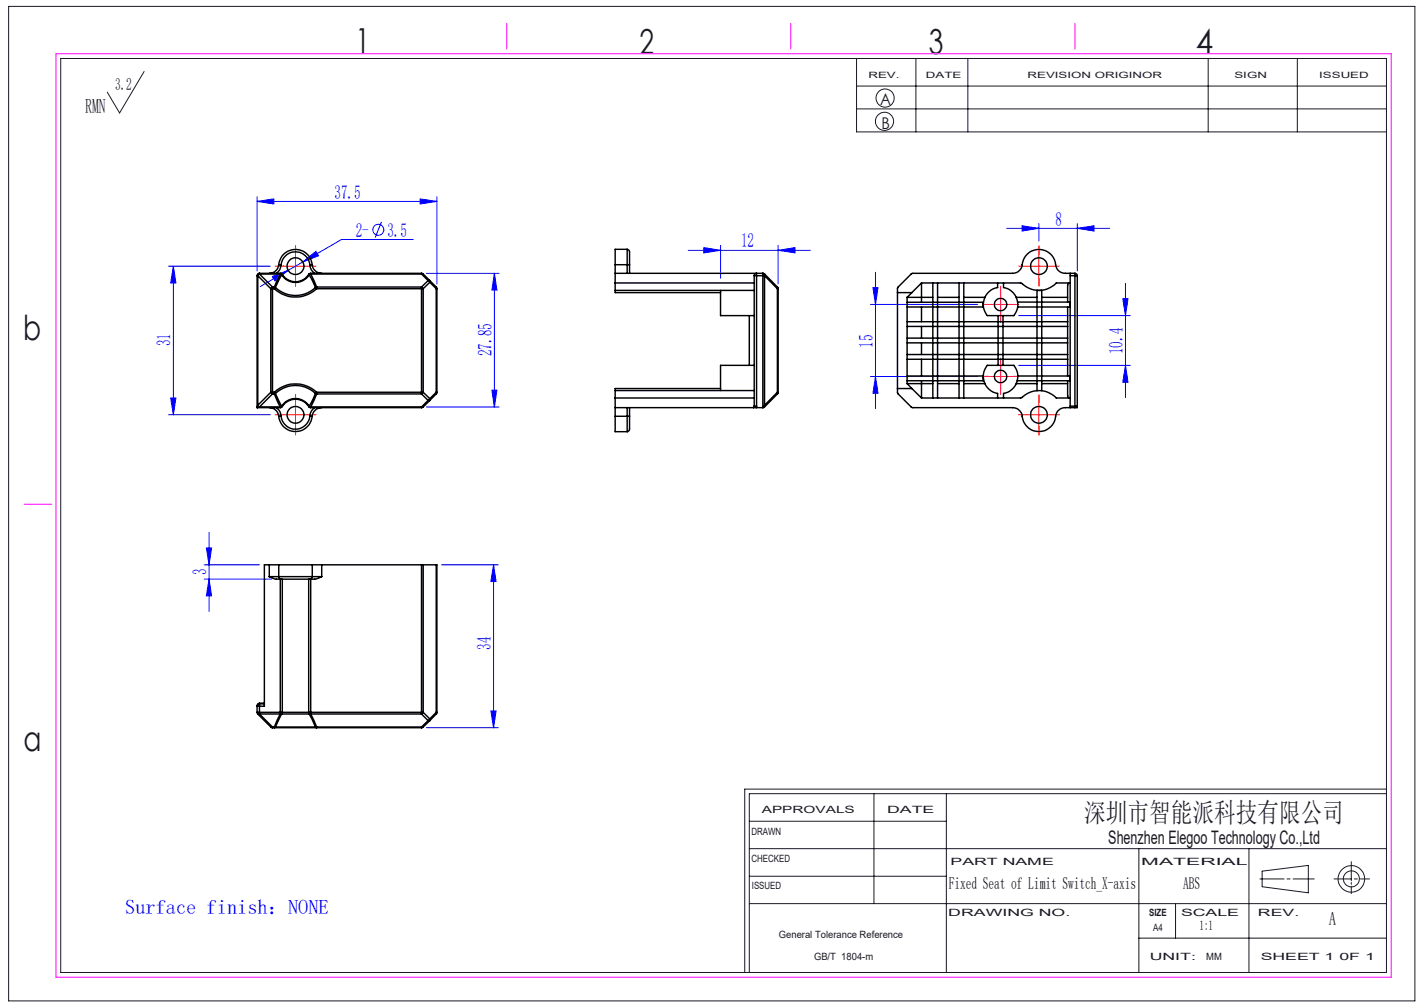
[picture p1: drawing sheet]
<svg xmlns="http://www.w3.org/2000/svg" width="297mm" height="210mm" viewBox="0 0 297 210" stroke-linecap="round" stroke-linejoin="round" font-family="sans-serif">
<g fill="none" stroke="#00f" stroke-width=".21">
<path d="M35.1 55.5h21.3M36.2 55.5l.5 3.5h-1.1zM36.2 55.5v31M53.6 42l3.5-.5v1zM53.6 41v15.5M53.6 42h37.5M56.8 57.7l3.3-1.3-2.7 2.2zM60.1 56.4l-5.8 3.4M63.1 54.6l2.8-2.2 .5 .9zM63.1 54.6l-3 1.8M79.6 46.3l-1.4 3.3M86.2 49.9h-15l-8.1 4.7"/>
<path d="M87.6 41.5l3.5 .5-3.5 .5zM88.9 57h15.2M91.1 41v18.2M103.1 57l.5 3.5h-1zM103.1 57v27.9M143.5 52.2h25.5M146.8 51.6l3.5 .6-3.5 .5zM150.3 51.2v6.8M162.3 52.2l3.5-.6v1.1zM162.3 51.2v8M182.1 60h1l-.5 3.5zM182.6 56.8v28.4"/>
<path d="M209.9 47.6h21.5M213.2 47.1l3.5 .5-3.5 .6zM216.7 46.6v3.7M224.7 47.6l3.5-.5v1.1zM224.7 46.6v9.9M234.7 59.1v23.8M181.6 63.5h22.3M181.6 78.5h22.3M182.6 78.5l.5 3.5h-1zM212.4 65.8h23.3M212.4 76.2h23.3M234.2 62.3h1.1l-.6 3.5z"/>
<path d="M234.7 76.2l.6 3.5h-1.1zM35.1 86.5h21.3M35.6 83h1.1l-.5 3.5zM88.9 84.9h15.2M102.6 81.4h1l-.5 3.5zM42.6 117.8h11.5M43 114.3h1.1l-.5 3.5zM43.6 111v16.5M92.1 117.8h11.8M102.9 117.8l.6 3.5h-1.1zM102.9 117.8v34M42.6 120.8h14.1"/>
<path d="M43.6 120.8l.5 3.5h-1.1zM88.9 151.8h15M102.4 148.3h1.1l-.6 3.5z"/>
<circle cx="78.9" cy="47.9" r="1.15"/>
</g>
<g fill="none" stroke="#191924" stroke-width=".21">
<path d="M1.8 1.3h293.3v207.4h-293.3zM12.7 12.2h276.5v190.6h-276.5zM30.1 14.9l-5.2 8.7-2.5-4.4M178.6 12.2v15.3h110.6M178.6 17.9h110.6M191 12.2v15.3M201.9 12.2v15.3M252 12.2v15.3M270.6 12.2v15.3M178.6 22.7h110.6M156.3 177h132.9M156.3 171.3h41.1"/>
<path d="M182.3 165.5v22.9M197.4 165.5v37.3M237.5 177v25.8M260.5 177v25.8M281.8 179.7v4M289.2 165.5h-132.9v37.3M289.2 164.6h-133.9v38.2M156.3 188.4h132.9M156.3 182.7h41.1M237.5 195.6h51.7M245.2 188.4v7.2M262.8 183.3h5"/>
<path d="M263.2 181.7l9.7-1.2v5.7l-9.7-1.3zM268.4 183.3h.7M269.7 183.3h4.4M278.2 183.3h3.6M281.8 184v.4M281.8 184.8v1.6M282.5 183.3h.6M283.7 183.3h1.9"/>
<circle cx="184.5" cy="25.3" r="1.9"/>
<circle cx="184.6" cy="20.4" r="1.89"/>
<circle cx="281.9" cy="183.3" r="1.68"/>
<circle cx="281.9" cy="183.3" r="2.77"/>
</g>
<g fill="none" stroke="#f00" stroke-width=".21" stroke-dasharray="30.5 1.3 1.3 1.3">
<path d="M59.1 55.5h-1.7M61.6 53v-1.8M61.6 58v1.7M64.1 55.5h1.8M214.2 55.5h-1.7M216.7 53v-1.8M216.7 58v1.7M219.2 55.5h1.8M206.2 78.5h-1.3M206.2 63.5h-1.3M208.7 76v-1.3M208.7 61v-1.3"/>
<path d="M208.7 66v1.3M211.2 78.5h1.3M211.2 63.5h1.3M59.1 86.5h-1.7M61.6 84v-1.8M61.6 89v1.7M64.1 86.5h1.8M208.7 81v1.3M214.2 86.5h-1.7M216.7 84v-1.8M216.7 89v1.7M219.2 86.5h1.8"/>
</g>
<path d="M59.1 55.5h5M61.6 53v5M214.2 55.5h5M216.7 53v5M206.2 78.5h5M206.2 63.5h5M208.7 61v5M208.7 76v5M59.1 86.5h5M61.6 84v5M214.2 86.5h5M216.7 84v5" fill="none" stroke="#f00" stroke-width=".21"/>
<path d="M11.7 11.2h278.5v192.6h-278.5zM105.7 4.9v5.3M164.9 4.9v5.3M224.2 4.9v5.3M5 105.2h5.8" fill="none" stroke="#f0f" stroke-width=".21"/>
<g fill="#00f">
<path d="M53.6 42l3.5-.5v1zM87.6 41.5l3.5 .5-3.5 .5zM56.8 57.7l.6 .9 2.7-2.2zM63.1 54.6l3.3-1.3-.5-.9z"/>
<path d="M213.2 47.1l3.5 .5-3.5 .6zM224.7 47.6l3.5-.5v1.1z"/>
<path d="M102.6 81.4h1l-.5 3.5zM103.1 57l.5 3.5h-1z"/>
<path d="M36.2 55.5l.5 3.5h-1.1zM35.6 83h1.1l-.5 3.5zM102.9 117.8l.6 3.5h-1.1zM102.4 148.3h1.1l-.6 3.5zM43 114.3h1.1l-.5 3.5zM43.6 120.8l.5 3.5h-1.1zM182.1 60h1l-.5 3.5zM182.6 78.5l.5 3.5h-1zM234.2 62.3h1.1l-.6 3.5zM234.7 76.2l.6 3.5h-1.1z"/>
<path d="M146.8 51.6l3.5 .6-3.5 .5zM162.3 52.2l3.5-.6v1.1z"/>
</g>
<g fill="none" stroke="#000" stroke-width=".3">
<path d="M53.6 57.5h.2M53.6 57.5v27.5M53.8 57.5l2.7 2.7M53.8 57.5v27M54.1 57.1l-.3 .4M54.1 57v.1M54.1 57l-.2 .1-.1 .4M54.1 57l-.3 .1-.2 .4M54.1 57.1l2.7 2.8M54.1 57.1h4.4M54.1 57h4.4M56.8 59.9v.3"/>
<path d="M56.8 59.9l-.3 .3M56.8 59.9h.4M57.2 59.9v.3M57.2 59.9l.2 .1M57.4 60l-.2 .2M57.4 60a6.1 6.1 0 0 0 8.4 0M58.1 55.2a2 2 0 0 1-1.9 1.8M58.1 55.2h.5M58.1 55.2a3.5 3.5 0 0 1 3.5-3.2 3.5 3.5 0 0 1 3.5 3.2M58.5 57.1l.2 .2M58.5 57.1l-1.3 2.8M58.5 57v.1"/>
<path d="M58.5 57l.4 .2M58.6 55.2a2.28 2.28 0 0 1-1 1.8M58.6 55.2a3 3 0 0 1 3-2.7 3 3 0 0 1 3 2.7M58.7 57.3l-1.3 2.7M58.7 57.3a3.4 3.4 0 0 0 5.8 0M58.9 57.2l-.2 .1M58.9 57.2a3.3 3.3 0 0 0 5.5 0M64.4 57.2l.1 .1M64.5 57.3l1.3 2.7M64.6 55.2a2.28 2.28 0 0 0 1 1.8M64.8 57.1l1.2 2.8M64.8 57.1l-.3 .2"/>
<path d="M64.8 57.1l-.4 .1M64.8 57v.1M64.8 57l-.4 .2M64.8 57.1h23.1M64.8 57h23.1M65.1 55.2h-.5M65.1 55.2a2 2 0 0 0 2 1.8M65.8 60l.2 .2M66 59.9v.3M66 59.9l-.2 .1M66 59.9h21.9M87.9 59.9v.3"/>
<path d="M87.9 59.9l.4 .3M87.9 57.1h.4M87.9 57v.1M87.9 57l.4 .1M87.9 57.1l1.4 1.4M88.3 57.1l2.7 2.8M89.3 58.5l.3 .4M89.3 58.5a.25 .25 0 0 1 .3 0 .25 .25 0 0 1 0 .4M89.3 58.5l-1.4 1.4M89.6 58.9l-1.3 1.3M89.6 58.9l1.4 1.3M91 59.9v.3"/>
<path d="M91 59.9l.1 .3M128.3 55.2v1.8M128.3 59v1.6M128.3 57h30.8M128.3 57v2M128.3 59h29M128.3 55.2h2.5M130.8 52l.4 .2 .1 .3v2.7M130.8 55.2v1.8M130.8 55.2h.5M130.8 52h-2.5v3.2M130.8 52v3.2"/>
<path d="M131.3 55.2v1.8M157.3 57.5h.5M157.3 57.5v-.2a.25 .25 0 0 1 .2-.2 .25 .25 0 0 1 .3 0v.4M157.3 57.5v27.2M157.8 57.5v27.2M157.8 57.5h1.3M159.1 57v.5M159.1 57l.2 .1 .2 .4M159.1 57.5h.4M159.1 57l.4 .1M159.1 57.5v27.5M159.5 57.1v.4"/>
<path d="M159.5 57.5v27M159.5 57.1l2.6 2.8M159.5 57.5l2.6 2.7M162.1 59.9v.3M162.1 59.9l.2 .3M192.2 59h20.7a5.2 5.2 0 0 0 7.4 0h2.9l-.4 .1-.1 .4v3.5M192.2 59l-3 3M192.2 59v4M194.6 59v24M195.5 59v24M200 59v24M201 59v24"/>
<path d="M208.1 59v1a3.6 3.6 0 0 0-2.2 5.8h5.6a3.6 3.6 0 0 0-2.2-5.8v-1M223.2 57.5h1M223.2 57v28M224.2 57h-2a2.11 2.11 0 0 1-2.1-2.3 3.5 3.5 0 0 0-3.9-2.7 3.5 3.5 0 0 0-3.1 3.6l-.3 .6-.5 .5-1.1 .3h-20.9l-3.1 3.1 .1 22 3 2.9h20.9a2.16 2.16 0 0 1 2.1 2.3 3.5 3.5 0 0 0 3.8 2.7 3.5 3.5 0 0 0 3.1-3.5l.4-.7 .8-.6 2.8-.2M224.2 57v.5M224.2 57l.4 .2 .1 .3M224.2 57.5h.5M224.2 57.5v27.2M224.7 57.5v27.2M56.5 60.2h.3M56.5 60.2v21.6M56.8 60.2v21.6"/>
<path d="M56.8 60.2h.4M57.2 60.2a6.5 6.5 0 0 0 8.8 0M66 60.2h21.9M87.9 60.2h.4M87.9 60.2v21.6M88.3 60.2v21.6M91 60.2h.1M91 60.2v21.6M91.1 60.2v21.6M128.3 60.6h29M128.3 60.6v.4h22M150.3 60.6v5.2h7"/>
<path d="M156.3 65.8v10.4M157.3 76.2h-7v5.2M162.1 60.2h.2M162.1 60.2v21.6M162.3 60.2v21.6M187.2 61h3M189.2 62v18M189.2 62h5.4M189.2 67.1h33.5M189.2 68.1h33.5M189.2 71.5h33.5M189.2 70.5h33.5"/>
<path d="M189.2 73.9h33.5M189.2 74.9h33.5M189.2 63h15.8v1h-15.8M189.2 78.4h15.8v1h-15.8M192.2 64v3.1M192.2 68.1v2.4M192.2 71.5v2.4M192.2 74.9v3.5M192.2 79.4v3.6M195.5 62h4.5M201 62h4.4M208.2 65.8v10.4"/>
<path d="M209.2 65.8v10.4M211.9 62h4.4M212.2 79.4h11M212.3 64h10.9M212.3 63h10.9M212.3 78.4h10.9M216.6 60.6h-.3v20.9M216.8 60.6h.5v20.9M217.3 62h5.4M222.7 79.4v3.1l.1 .4 .4 .1h-2.9a5.3 5.3 0 0 0-7.4 0h-20.7M222.7 64v14.4M53.6 85h4.9"/>
<path d="M53.7 85h-.1M53.8 84.5l-.1 .5M54.1 84.9l-.4 .1M54.1 84.9h4.4M56.2 85a2 2 0 0 1 1.9 1.8M56.5 81.8h.3M56.5 81.8l.3 .4M56.5 81.8l-2.7 2.7M56.8 81.8v.4M56.8 81.8h.4M56.8 82.2h.4M56.8 82.2l-2.7 2.7"/>
<path d="M57.2 81.8a6.5 6.5 0 0 1 8.8 0M57.2 81.8v.4M57.2 81.8l.2 .2M57.2 82.2l1.3 2.7M57.4 82a6.1 6.1 0 0 1 8.4 0M57.4 82l-.2 .2M57.4 82l1.3 2.7M57.6 85a2.28 2.28 0 0 1 1 1.8M58.1 86.8a3.5 3.5 0 0 0 3.5 3.2 3.5 3.5 0 0 0 3.5-3.2M58.5 84.9v.1M58.6 86.8h-.5M58.6 86.8a3 3 0 0 0 3 2.7 3 3 0 0 0 3-2.7"/>
<path d="M58.7 84.7l-.2 .2M58.7 84.7a3.4 3.4 0 0 1 5.8 0M58.7 84.7l.2 .1M58.9 84.8l-.4 .2M58.9 84.8a3.3 3.3 0 0 1 5.5 0M64.4 84.8l.4 .1M64.4 84.8l.4 .2M64.5 84.7l.3 .2M64.5 84.7l-.1 .1M64.6 86.8h.5M64.8 84.9v.1M64.8 84.9h23.1"/>
<path d="M64.8 85h23.1M65.6 85a2.28 2.28 0 0 0-1 1.8M65.8 82l.2 .2M65.8 82l-1.3 2.7M66 81.8v.4M66 81.8l-.2 .2M66 82.2l-1.2 2.7M66 81.8h21.9M66 82.2h21.9M67.1 85a2 2 0 0 0-2 1.8M87.9 81.8h.4M87.9 81.8v.4"/>
<path d="M87.9 84.9h.4M87.9 84.9v.1M87.9 82.2l1.4 1.3M88.3 81.8l-.4 .4M88.3 84.9l-.4 .1M88.3 81.8l1.3 1.3M89.3 83.5l-1.4 1.4M89.6 83.1l-.3 .4M89.6 83.1l.1 .4h-.4M91 81.8v.4M91 81.8h.1M91 81.8l-1.4 1.3"/>
<path d="M91 82.2l-2.7 2.7M91.1 81.8l-.1 .4M128.3 85v1.8M128.3 81.4v1.6M128.3 86.8v3.2h2.5M128.3 85h28.9M128.3 81.4h29M128.3 83v2M128.3 83h29M128.3 86.8h2.5M130.8 85v1.8M130.8 86.8v3.2"/>
<path d="M131.3 86.8v2.7l-.1 .3-.4 .2M131.3 85v1.8M131.3 86.8h-.5M150.3 81h-22v.4M157.2 85h.5M157.3 84.7l-.1 .3M157.3 84.7h.5M157.7 85h1.4M157.8 84.7l-.1 .3M159.2 85h-.1M159.5 84.5l-.3 .5M162.1 81.8v.4"/>
<path d="M162.1 82.2l-2.9 2.8M162.1 81.8h.2M162.1 81.8l-2.6 2.7M162.3 81.8l-.2 .4M187.2 81h3M189.2 80l1 1M189.2 80h5.4M190.2 81l2 2M195.5 80h4.5M201 80h4.4M208.1 83v-1a3.6 3.6 0 0 1-2.2-5.8h5.6a3.6 3.6 0 0 1-2.2 5.8v1M211.9 80h4.4"/>
<path d="M217.3 80h5.4M223.2 84.7h1M224.2 84.7v.3M224.2 84.7h.5M224.7 84.7v.3h-.5M56.2 117.8h1.9M56.2 117.8v2.5M56.2 117.8h-1.1v29.5h-1M58.1 117.8h7M58.1 117.8v2.5M65.1 117.8h2M65.1 117.8v2.5"/>
<path d="M67.1 117.8v2.5M67.1 117.8h20.8M87.9 117.8h.4M87.9 117.8v30.7M88.3 117.8v30.7M88.3 117.8h2.7M91 117.8h.1v30.7M91 117.8v30.7M56.2 120.3h1.9M56.2 120.3a4.2 4.2 0 0 0 2.4 .5M58.1 120.3h7M58.1 120.3l.2 .3 .3 .2"/>
<path d="M58.5 120.8v27.7M58.6 120.8h6M58.9 120.8v27.7M64.4 120.8v27.7M64.8 120.8v27.7M65.1 120.3l-.1 .3-.4 .2M65.1 120.3h2M67.1 120.3a4.2 4.2 0 0 1-2.5 .5M53.6 147.3h.5M53.6 148.5h.5M53.6 148.5l.2 .4M53.6 147.3v1.2"/>
<path d="M53.8 148.9h.3M53.8 148.9l2.7 2.7M54.1 146.8l-.3 .1-.2 .4M54.1 146.8v.5M54.1 148.5l-.3 .4M54.1 148.5v.4M54.1 146.6v.2M54.1 146.6l-.4 .3-.1 .4M54.1 148.5h4.4M54.1 147.3v1.2M54.1 148.9h4.4M54.1 146.8h1"/>
<path d="M54.1 148.9l2.7 2.7M54.1 146.6h1M56.5 151.6h.3M56.5 151.6l.3 .2M56.8 151.6v.2M56.8 151.6h.4M56.8 151.8h.4M57.2 151.6h.2M57.2 151.6v.2M57.2 151.8h8.8M57.4 151.6h8.4M57.4 151.6l-.2 .2"/>
<path d="M58.5 148.5h.4M58.5 148.9h.2M58.5 148.5v.4M58.5 148.9l-1.3 2.7M58.7 148.9l-1.3 2.7M58.7 148.9h5.8M58.9 148.5l-.2 .4M58.9 148.5h5.5M64.4 148.5h.4M64.4 148.5l.4 .4M64.4 148.5l.1 .4M64.5 148.9h.3"/>
<path d="M64.5 148.9l1.3 2.7M64.8 148.5v.4M64.8 148.9l1.2 2.7M64.8 148.5h23.1M64.8 148.9h23.1M65.8 151.6h.2M65.8 151.6l.2 .2M66 151.6v.2M66 151.6h21.9M66 151.8h21.9M87.9 148.5h.4M87.9 148.5v.4"/>
<path d="M87.9 151.6h.4M87.9 151.6v.2M87.9 148.9l1.4 1.4M88.3 148.5l-.4 .4M88.3 151.6l-.4 .2M88.3 148.5l1.3 1.4M89.3 150.3h.3M89.3 150.3l-1.4 1.3M89.6 149.9l-.3 .4M89.6 149.9v.4M89.6 150.3l-1.3 1.3M91 148.5v.4"/>
<path d="M91 148.5h.1M91 148.5l-1.4 1.4M91 148.9l-1.4 1.4M91.1 148.5l-.1 .4"/>
<circle cx="61.6" cy="55.5" r="1.76"/>
<circle cx="216.7" cy="55.5" r="1.75"/>
<circle cx="208.7" cy="63.5" r="1.29"/>
<circle cx="208.7" cy="78.5" r="1.29"/>
<circle cx="61.6" cy="86.5" r="1.76"/>
<circle cx="216.7" cy="86.5" r="1.75"/>
</g>
<g font-size="7.2" fill="#191924">
<text x="74.1" y="11">1</text>
<text x="133.4" y="11.2">2</text>
<text x="193.7" y="11.3">3</text>
<text x="249.4" y="11.3">4</text>
<text x="4.8" y="70.9">b</text>
<text x="4.9" y="156.5">a</text>
</g>
<text font-size="5.6" fill="#191924" x="226.2" y="171.5">深圳市智能派科技有限公司</text>
<text font-size="4.2" fill="#191924" x="17.8" y="23.5">RMN</text>
<text font-size="4.2" fill="#00f" x="26.1" y="190.7">Surface finish：NONE</text>
<g font-size="4.1" fill="#00f">
<text x="69.8" y="41.4">37.5</text>
<text x="220.1" y="47">8</text>
<text x="74.2" y="49.4">2-</text>
<text x="80.8" y="49.4">3.5</text>
<text x="154.6" y="51.6">12</text>
<text x="35.6" y="72.2" transform="rotate(-90 35.6 72.2)">31</text>
<text x="102.6" y="74.3" transform="rotate(-90 102.6 74.3)">27.85</text>
<text x="182" y="72.5" transform="rotate(-90 182 72.5)">15</text>
<text x="234.2" y="73.8" transform="rotate(-90 234.2 73.8)">10.4</text>
<text x="43" y="119.8" transform="rotate(-90 43 119.8)">3</text>
<text x="102.4" y="135.5" transform="rotate(-90 102.4 135.5)">34</text>
</g>
<g font-size="3.9" fill="#191924">
<text x="231.2" y="176">Shenzhen Elegoo Technology Co.,Ltd</text>
<text x="277.2" y="193">A</text>
</g>
<text font-size="3.5" fill="#191924" x="24" y="18.7">3.2</text>
<g font-size="3.5">
<text x="197.9" y="185.4">Fixed Seat of Limit Switch_X-axis</text>
<text x="246.8" y="185.4">ABS</text>
</g>
<g font-size="3.4" fill="#191924">
<text x="183.6" y="22">A</text>
<text x="183.8" y="27">B</text>
</g>
<text font-size="2.8" x="250.2" y="193.9">1:1</text>
<g font-size="2.1" fill="#191924">
<text x="158.9" y="169.5">APPROVALS</text>
<text x="185" y="169.5">DATE</text>
<text x="156.7" y="174.2">DRAWN</text>
<text x="156.7" y="179.7">CHECKED</text>
<text x="156.8" y="185.4">ISSUED</text>
<text x="198.2" y="180.4">PART NAME</text>
<text x="238" y="180.4">MATERIAL</text>
<text x="197.8" y="191">DRAWING NO.</text>
<text x="239.7" y="191">SIZE</text>
<text x="246.3" y="191">SCALE</text>
<text x="262.4" y="191">REV.</text>
<text x="162.4" y="195.6">General Tolerance Reference</text>
<text x="240.5" y="194.1">A4</text>
<text x="169.8" y="200.2">GB/T 1804-m</text>
<text x="239.8" y="200.2">UNIT:</text>
<text x="251.6" y="200.2">MM</text>
<text x="262.9" y="200.2">SHEET 1 0F 1</text>
</g>
<g font-size="1.8" fill="#191924">
<text x="181.1" y="16.3">REV.</text>
<text x="193.1" y="16.3">DATE</text>
<text x="214.3" y="16.3">REVISION ORIGINOR</text>
<text x="257.5" y="16.3">SIGN</text>
<text x="275.1" y="16.3">ISSUED</text>
</g>
</svg>
